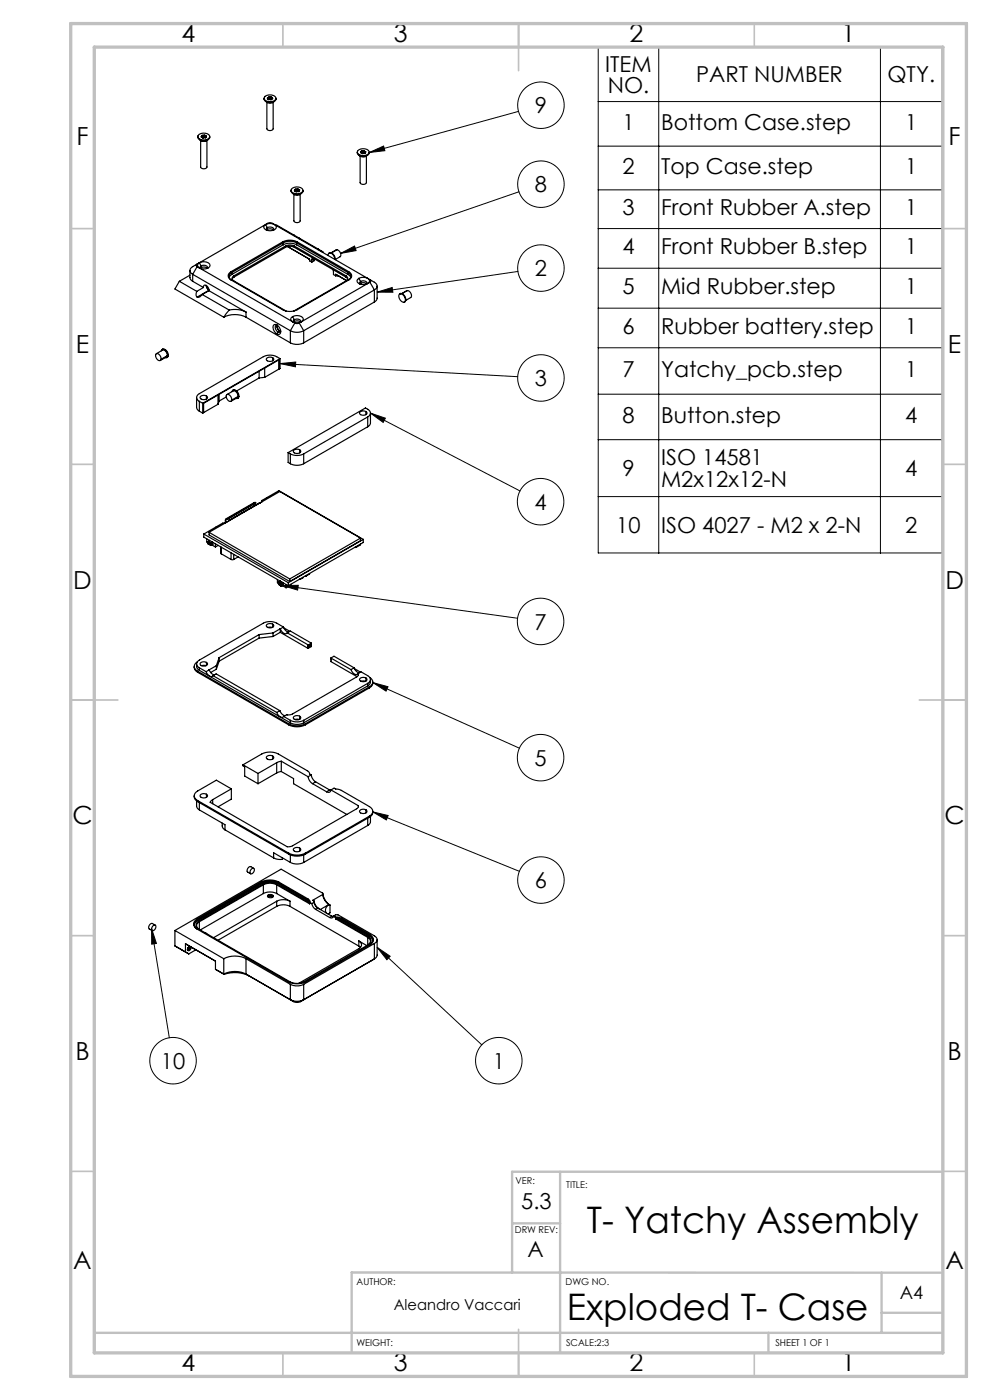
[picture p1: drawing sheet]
<svg xmlns="http://www.w3.org/2000/svg" width="210mm" height="297mm" viewBox="0 0 210 297" stroke-linecap="round" stroke-linejoin="round" font-family="sans-serif">
<g fill="none" stroke="#000" stroke-width=".25">
<path d="M42 29v.1a1.45 1.45 0 0 0 2.5 0v-.1M42.2 28.5a1.62 1.62 0 0 1 2.3 .4 1.43 1.43 0 0 1-2.4 .4l-.1-.3zM42.3 29.6l1 .4 .8-.4M42.6 29.8v5.6a.76 .76 0 0 0 1.3 0v-5.6M42.7 29l.3 .2M42.7 29v.1M42.8 29.1h.2M42.8 28.9v.2M43 28.7l-.3 .3M43 28.7v.4M43 29.2h.1M43.3 28.7l.4 .1"/>
<path d="M43.3 28.7h-.3M43.3 29.1h-.3M43.3 29.1h.2M43.3 28.7v.4M43.5 28.7v.4M43.5 29.1v.1M43.6 29.1v.1M43.7 28.8l.1 .1-.2 .1a.21 .21 0 0 1 0 .3 .21 .21 0 0 1-.3-.1h-.3M43.7 28.8v.2M56 20.9v.1a1.45 1.45 0 0 0 2.5 0v-.1M56.2 20.4a1.66 1.66 0 0 1 2.3 .3 1.37 1.37 0 0 1-2.3 .5l-.2-.5zM56.4 21.5l1 .4 .8-.4"/>
<path d="M56.6 21.7v5.6a.77 .77 0 0 0 1.3 0v-5.6M56.8 20.9l.1 .1a.24 .24 0 0 0 .2 .2 .24 .24 0 0 0 .2-.1h.3M56.8 20.8v.1M56.9 21v.1M57 20.6l-.2 .2M57 20.7l-.1 .4M57 21h.2M57.2 20.6h.3M57.2 20.6h-.2M57.2 21h.3M57.2 20.6v.4M57.5 20.6l.2 .1"/>
<path d="M57.5 20.6v.4M57.6 21.1h.1M57.6 20.9l-.1 .1M57.6 20.7v.3M57.7 20.7l.1 .1M57.8 20.8v.1l-.2 .2M57.8 20.8v.1M62 39.9a1.62 1.62 0 0 1 2.3 .4 1.43 1.43 0 0 1-2.4 .4l-.2-.2zM75.8 32.3v.1a1.45 1.45 0 0 0 2.5 0v-.1M76.1 31.8a1.62 1.62 0 0 1 2.2 .4 1.43 1.43 0 0 1-2.4 .4l-.1-.2zM76.2 33l.9 .3 .9-.3M76.4 33.1v5.6a.76 .76 0 0 0 1.3 0v-5.6"/>
<path d="M76.5 32.3l.3 .2M76.5 32.3v.1M76.7 32.2l.1 .2M76.8 32l-.3 .3M76.8 32v.4M76.8 32.5h.1M77.1 32h.2M77.1 32h-.3M77.1 32.4h-.3M77.1 32.4h.2M77.1 32v.4M77.3 32v.4"/>
<path d="M77.3 32l.2 .1M77.3 32.4l.1 .1M77.5 32.4v.1M77.5 32.4l-.7 .1M77.5 32.1l.1 .1-.1 .2M77.5 32.1v.2M38 59.7l3.7 2.1M38 59.7l-.9 1.6 10.4 6M40.3 57.4v1.7l.6 .6M40.3 58.4l-2.3 1.3M40.9 58.2l20.7 12M40.9 59.7l2.3 1.3"/>
<path d="M40.9 58.2v1.5M41.8 56a2.38 2.38 0 0 0-1.5 1.2v.4l.6 .6M41.8 56a.29 .29 0 0 0-.2 .3 .29 .29 0 0 0 .2 .3M41.8 56.6l20.7 11.9M41.8 56.6l-.9 1.6M42.1 55.9a1.69 1.69 0 0 1 2.5 .4 1.53 1.53 0 0 1-2.7 0zM42.3 55.7l.4 .7M42.3 55.7l-.5 .3M42.7 56.4l-.3 .3 .1 .2M42.7 56.4l.5-.1a.58 .58 0 0 1 .8 .6h-.1M42.7 56.8l.5-.2 .8 .3M42.7 56.4v.4"/>
<path d="M42.7 56.8l-.2 .1M49 57.6a.93 .93 0 0 0-.6 .9 .93 .93 0 0 0 .6 .9l11 6.3a3.4 3.4 0 0 0 3 0l11-6.3a.93 .93 0 0 0 .6-.9 .93 .93 0 0 0-.6-.9M49 57.6l.1 .2M49.1 58.2l-.5 .7M49.1 57.8a.86 .86 0 0 0-.5 .8 .86 .86 0 0 0 .5 .9M49.1 57.8v.4M49.6 58.5a.57 .57 0 0 0-.4 .6 .57 .57 0 0 0 .4 .5l11.1 6.4M49.6 58.8l-.4 .4M49.6 58.5v.3M56.3 47.6l-.4 .6a1.51 1.51 0 0 0 2.7 0l-.4-.6M56.3 47.6a2.08 2.08 0 0 1 1.9 0M56.3 47.6l.4 .7"/>
<path d="M56.7 48.3l-.2 .3 .1 .2M56.7 48.3l.6-.1a.58 .58 0 0 1 .7 .6M56.7 48.7l.6-.2 .7 .3M56.7 48.3v.4M56.7 48.7l-.2 .1M58.2 47.6l21.2 12.3a.86 .86 0 0 1 .6 .8 .86 .86 0 0 1-.6 .8M58.2 47.6l-.7-.3-.7 .1-14.5 8.3M58.6 47.8h.1l3.7 2.1M60 51.3a3.4 3.4 0 0 1 3 0M60 51.3l-11 6.3M60 51.3l.1 .2M60.1 51.9a3.1 3.1 0 0 1 2.8 0"/>
<path d="M60.1 51.5a3.1 3.1 0 0 1 2.8 0M60.1 51.9l-11 6.3M60.1 51.5l-11 6.3M60.1 51.5v.4M60.6 52.2a2.08 2.08 0 0 1 1.8 0M60.6 52.5a2.08 2.08 0 0 1 1.8 0M60.6 52.2l-11 6.3M60.6 52.2v.3M60.6 52.5l-11 6.3M61 52.3l4.7 2.7M61.3 52.3h-.1M61.7 40.4v.1a1.45 1.45 0 0 0 2.6 0v-.1"/>
<path d="M62.1 41.1l1 .3 .8-.3M62.3 41.2v5.6a.76 .76 0 0 0 1.4 0v-5.6M62.4 49.9l1.1 .6-.2 .1M62.4 49.9l-.1 .1M62.4 52.2v.3M62.4 52.2l11 6.3M62.4 52.5l11 6.3M62.5 40.4l.3 .2M62.5 40.4v.1M62.6 40.5h.1M62.6 40.3v.2M62.7 40.1l-.2 .3"/>
<path d="M62.7 40.1v.4M62.8 40.6h.1M62.9 51.9l10.9 6.3M62.9 51.5l10.9 6.3M62.9 51.5v.4M63 51.3l11 6.3M63 51.3l-.1 .2M63 40.1h.3M63 40.1h-.3M63 40.5h-.3M63 40.5h.3M63 40.1v.4"/>
<path d="M63.3 40.1v.4M63.3 40.1l.2 .2M63.3 40.5v.1M63.4 40.5v.1M63.4 50.6h.2l4.9 2.8-.1 .1M63.5 40.3h.1l-.2 .1a.21 .21 0 0 1-.1 .3 .21 .21 0 0 1-.2-.1h-.3M63.5 40.3v.1M65.5 54.9l.2 .4M65.7 55h.1M65.7 55v.3M65.7 55.3l.4 .3M66.1 55.1v.5"/>
<path d="M66.1 55.1l.5-.2v.4l-.5 .3M66.3 54.7l-.2 .4M67.5 52.8v.2M68.2 53.2v.2M70 53.6l-.4 .3v.3M70 53.6a1.42 1.42 0 0 1 1 1.4M70.1 53.6l-.3 .1M70.1 53.6h-.1M70.6 57.2l.1 1M70.7 58.2l.5 .3M70.7 58.2h.1M71.2 58.2l.2 .1"/>
<path d="M71.2 58.5l.7 .1M71.2 58.2l2.3 1.3M71.2 58.2v.3M71.5 53a1 1 0 0 1 .6 1.5l-1 .6v-.2a1.43 1.43 0 0 0-1-1.3M71.5 53l-1.2 .6M73.4 58.5a.57 .57 0 0 1 .4 .6 .57 .57 0 0 1-.4 .5l-11.1 6.4M73.4 58.8l.3 .4M73.4 58.5v.3M73.8 58.2l.6 .7M73.8 57.8a.86 .86 0 0 1 .6 .8 .86 .86 0 0 1-.6 .9M73.8 57.8v.4M74 57.6l-.2 .2"/>
<path d="M76.1 59.1a1.59 1.59 0 0 1 2.3 .5l-.4 .5M76.1 59.1l-.4 .5a1.59 1.59 0 0 0 2.3 .5M76.1 59.1l.4 .6M76.5 59.7l-.2 .3v.3M76.5 59.7l.6-.1a.58 .58 0 0 1 .7 .6v.1M76.5 59.7v.4M78.5 59.3a.29 .29 0 0 1 .2 .3 .29 .29 0 0 1-.2 .3M78.5 59.9l-.5 .2M78.5 59.9l.9 1.6M33.1 75.1a.87 .87 0 0 1 .9 .4 .87 .87 0 0 1-.1 1 1.05 1.05 0 0 1-.8-1.4zM33.2 75l1.4-.8a1.11 1.11 0 0 1 .9 1.3M34.2 74.4l.1-.2a1.07 1.07 0 0 1 1.3 1.4"/>
<path d="M34.4 74.1a1.09 1.09 0 0 1 1.3 1.4M35.5 75.5l-.2 .2-1.3 .8M35.5 75.5l-1.3 .7M35.6 75.6l-.1 .2-.5 .1M35.7 75.5l-.3 .4M35.7 75.5l-.1 .1M41.7 61.8a.92 .92 0 0 0 .1 1.2M42.9 62.5l-.5 .5h-.6M42.9 62.5l5.7 3.3M43.2 61l-1.5 .8M43.7 60.6a.38 .38 0 0 0-.4-.1 .38 .38 0 0 0-.1 .5M43.7 60.6a1.27 1.27 0 0 1 .6 1.1"/>
<path d="M43.7 60.6l.2 .5 .4 .5M43.7 60.6h.1M43.8 60.6l.1 .5 .4 .5M44.3 61.7l7.9 4.5M44.3 61.7l-1.4 .8M44.3 61.6l-2.5 1.4M47.5 67.3a5.2 5.2 0 0 1 4.7 0M48.6 65.8l-1.1 1.5M48.6 65.8a5.2 5.2 0 0 1 3.6 .4M52.2 66.2v1.1M52.2 67.3l9.4 5.4M55 78.8v1.4"/>
<path d="M56.1 78.1v1.9M56.5 76l.8-.2a.58 .58 0 0 1 .7 .6l-.7 .3a.58 .58 0 0 1-.8-.7zM57.8 75.9v.6M58.1 68.9a1.35 1.35 0 0 1 1.2 2 1.35 1.35 0 0 1-1.2-2zM58.7 69.1l.2 .7 .5 .5M58.8 69l.1 .8 .4 .4M58.9 69h-.3a.99 .99 0 0 0 .4 1.4M59 70.4l-.3 .4M59.2 78.3l-3.1 1.7M59.2 78.3h.1M59.2 78.3v-2l-16 9.3v1.9M59.3 70.2l.2 .1"/>
<path d="M59.3 70.2l-.3 .2M59.4 76.1a3.3 3.3 0 0 0-3.5-.4l-13.6 7.8a.86 .86 0 0 0-.6 .8 .86 .86 0 0 0 .6 .8M59.4 76.1l-16.4 9.5M59.4 76.1v2.1l-.2 .1M59.5 70.2l-.1 .3-.4-.1M61.6 70.2a3.1 3.1 0 0 0 2.8 0M61.6 72.7a3.1 3.1 0 0 0 2.8 0M61.6 70.2v2.5M61.9 67.3a1.69 1.69 0 0 1 2.4 .4 1.53 1.53 0 0 1-2.6 0zM62.1 67.2l.3 .6M62.4 67.8l-.2 .3 .1 .3M62.4 67.8l.6-.1a.58 .58 0 0 1 .7 .6v.1"/>
<path d="M62.4 68.2l.6-.1 .7 .2M62.4 67.8v.4M62.4 68.2l-.1 .1M62.5 68.5l.5 .1 .5-.1M62.5 68.5l-.9 1.7M63.5 68.5l.9 1.7M64.4 70.2v2.5M76.5 60.1l.6-.1 .7 .2M76.5 60.1l-.2 .1M76.5 60.1v.2M78 60.1l-14.5 8.4M79.4 61.5l-15 8.7"/>
<path d="M79.4 61.5v2.6M79.4 64.1l-15 8.6M80 60.7v2.8l-.6 .6M84.7 62.4a1.06 1.06 0 0 1 1.3 1.4l-.1 .2a1.06 1.06 0 0 1-1.3-1.3zM84.9 62.3h-.1M84.9 62.3a1.09 1.09 0 0 1 1 .6 1.09 1.09 0 0 1-.1 1.2M86.4 61.6a.99 .99 0 0 1 .7 1.5l-1 .6M86.4 61.6l-1.2 .7M86.4 61.6l-.1 .1M41.7 84.3v2.3l.6 .6M42.3 85.1v2.1M42.3 85.1l.7 .5"/>
<path d="M42.3 87.2l.7 .4M42.5 84.2l.7-.3a.58 .58 0 0 1 .8 .6l-.8 .3a.58 .58 0 0 1-.7-.6zM43 85.6v2M43.8 84v.7M46.2 85.8l-3.2 1.8M46.2 83.8v2M46.5 83.7v1.4M46.5 85.1l-.3 .7M48 84.2l-1.5 .9M48.1 83.7a.87 .87 0 0 1 .9 .5 .87 .87 0 0 1-.1 1 1.05 1.05 0 0 1-.8-1.5zM48.2 83.7l1.4-.8a1.11 1.11 0 0 1 .9 1.2M49.2 83.1l.1-.2a1.07 1.07 0 0 1 1.3 1.3"/>
<path d="M49.4 82.8a1.09 1.09 0 0 1 1.3 1.4M50.5 84.1l-.2 .3-1.3 .7M50.5 84.1l-1.4 .8M50.6 84.2l-.1 .2-.5 .1M50.7 84.2l-.3 .3M50.7 84.2h-.1M55 80.2l-4.8 2.7M56.1 80l-1.1 .2M61.1 96v2.1l.5 .3M61.1 96l.5 .3M61.6 96.3a3.1 3.1 0 0 0 2.8 0M61.6 98.4a3.1 3.1 0 0 0 2.8 0"/>
<path d="M61.6 96.3v2.1M62.3 95.6l.7-.3a.58 .58 0 0 1 .7 .6l-.7 .3a.58 .58 0 0 1-.7-.6zM63.6 95.4v.7M64.4 96.3v2.1M76.3 87.5l.8-.3a.58 .58 0 0 1 .7 .6l-.7 .3a.58 .58 0 0 1-.8-.6zM77.6 87.3v.7M78 88.5a.86 .86 0 0 0 .6-.9 .86 .86 0 0 0-.6-.8l-.5-.3-16.4 9.5M78 88.5v2M78 88.5l-13.6 7.8M78 90.5l-13.6 7.9M78.6 87.6l-.1 2.3-.5 .6M43.2 113.3l17.9 10.3"/>
<path d="M43.2 113.3v.6l17.9 10.4M43.9 114.3v.7l.2 .1M44.1 115.3h.1M44.1 115h.1M44.1 114.9v.4M44.1 115.3l.5 .3M44.1 115l.5 .3M44.1 114.9h.1M44.1 114.9v.1M44.2 114.9h-.1M44.2 114.9l.5 .3M44.2 114.9l-.1 .1"/>
<path d="M44.3 112.9v.6l17.2 9.9M44.3 112.9l17.2 9.9M44.3 112.9l15-8.6 17.2 9.9M44.4 114.6v.1M44.5 114.7l-.3 .2M44.6 115.3h.1M44.6 115.6h.1M44.6 115.3v.3M44.7 115.7h.1M44.7 115.2l.1 .1M44.7 115.6h.1M44.7 115.3v.3"/>
<path d="M44.7 115.6v.1M44.7 115.2h.1M44.8 115.6l-.1 .1M44.8 115.6h.1M44.8 115.3l-.1 .3M44.8 115.6h-.1M44.9 115.6l.8 .4M45.1 115l-.4 .2M45.1 115v.1M45.1 115.1v.4M45.1 115.5h.1M45.1 115.5l-.3 .1"/>
<path d="M45.1 115.1l-.3 .2M45.7 115.4v.6M46.3 115.7l-.6 .3M46.8 116l.1 1.5M46.9 117.5l2.1 1.2M46.9 116.1v1.4M47.7 111h-.5l-4 2.3M48.3 110.2l-.4 .2v.4M48.3 110h-.2a.6 .6 0 0 0-.2 .9M48.3 110v.2M48.8 110.3l6.8-3.9v-.2l3.6-2.1 17.9 10.3M48.8 110.3h.1"/>
<path d="M48.8 110.3v.1M49 118.7h.6M49 117.3v1.4M49.6 117.6v1.1M50.5 118.1l-.9 .6M53.9 107v.4M54.2 106.6h-.3l-5.9 3.4M54.2 106.6l-5.9 3.4M54.2 106.6v.1l-5.9 3.5M55.2 106.6h.1M55.2 106.6v.1M55.5 106.3v.2"/>
<path d="M75.3 116.1l.2 .1M75.5 116v.2M76.5 115.4v.2l-1 .6M76.5 114.2v.5l-15 8.7M76.5 114.2l-15 8.6M77.1 114.4l-16 9.2M77.1 114.4v.7l-16 9.2M46.5 139.5l-.6 1.7M46.5 139.5v.8M55 134.6l-8.5 4.9M55 134.6v.8M55 135.4l-8.5 4.9"/>
<path d="M56.5 132.6l.8-.3a.58 .58 0 0 1 .7 .6l-.7 .3a.58 .58 0 0 1-.8-.6zM56.8 133.1h.9M57.8 132.4v.7M57.9 134.3l-2.9 .3M57.9 134.3v.7M57.9 135l-2.9 .4M58.8 122.9v.7l.3 .2M59.1 123.9v.1M59.1 123.6l.5 .3M59.1 124l.5 .3M59.1 123.6v.4M59.1 124h.1"/>
<path d="M59.1 123.6h.1M59.1 123.6v.3M59.1 123.6l.6 .3M59.2 123.6h-.1M59.2 123.5h-.1M59.2 123.5h.1M59.2 123.5l.5 .3M59.5 123.3h.1M59.4 134.1v-.7a1.25 1.25 0 0 0 1.4 1l.1-.2M59.4 134.1l6 3.5M59.4 134.1l-1.5 .9M59.5 123.3l-.3 .2"/>
<path d="M59.6 123.9h.1M59.6 124.3h.1M59.6 123.9v.4M59.7 123.9h-.1M59.7 123.9h.1M59.7 124.3h.1M59.7 123.8l.1 .1M59.7 123.8v.1M59.7 123.9v.4M59.8 124.3h-.1M59.8 124.3h.1M59.8 123.9h-.1"/>
<path d="M59.8 123.9v.4M59.9 124.2l.8 .5M60.1 133a5 5 0 0 0-2.4-1.1h-.8l-1 .3-13.6 7.8a.86 .86 0 0 0-.6 .9 .86 .86 0 0 0 .6 .8M60.1 133l.5 .8 .6 .3M60.1 133l-2.2 1.3M60.1 123.7l-.4 .1M60.1 123.7v.4M60.1 124.1l-.3 .2M60.1 124.1v.1M60.1 123.7l-.3 .2M60.2 133.2l1.3 .7M60.7 124v.7"/>
<path d="M60.9 134.2l4.5 2.6M60.9 134.2l.7-.3 4.4 2.5M61.1 123.6v.7M61.5 122.8v.6M61.7 124v.1l-1 .6M63.6 122.9h.1M63.7 122.8v.1M64.2 122.5l-.5 .4M64.8 122.2h.1M64.9 122.1v.1M65.3 137.4l.1 .2M65.3 137.1v.3"/>
<path d="M65.4 136.8l-.1 .3M65.7 121.7l-.8 .5M66 137v.2l-.6 .4M66 136.7l-.7 .4M66 137l-.7 .4M66 136.7v.3M66 136.4v.3M66 136.4l-.6 .4M70.2 139.6v.8l5.5 3.2M70.2 139.6l4.2 2.5M70.2 139.6l.6-.4 4.3 2.5M41.2 141.4v.2a1.25 1.25 0 0 0 .7 1"/>
<path d="M41.7 140.9a1.15 1.15 0 0 0 .6 1.3M41.8 140.4a1.06 1.06 0 0 0-.6 1 1.06 1.06 0 0 0 .7 1M41.9 142.4v.2M41.9 142.4l19.3 11.2M41.9 142.6l19.3 11.2M42.3 142.2l19.3 11.1M42.3 141.7l1.4 .8M42.3 141.7v.5M42.5 140.7l.7-.3a.58 .58 0 0 1 .8 .6l-.8 .3a.58 .58 0 0 1-.7-.6zM42.8 141.2h.9M43.7 142.5a.99 .99 0 0 0 1.5 .8M43.8 140.5v.7"/>
<path d="M44.4 142.1h.1M44.4 142.1l.5 .8 .6 .3M45.2 143.3l13.5 7.8M45.2 143.3l.6-.3 13.6 7.8M45.9 141.2l-2.2 1.3M45.9 141.2v.8M45.9 142l-1.2 .7M46.5 140.3l-.6 1.7M58.7 151.1a.99 .99 0 0 0 1.5 .9M59.4 150.8l.5 .7 .6 .3M59.4 150.8l-.7 .3M60.2 152l1.4 .8"/>
<path d="M61.2 153.6a3.9 3.9 0 0 0 3.6 0M61.2 153.8a3.9 3.9 0 0 0 3.6 0M61.2 153.6v.2M61.6 153.3a3.1 3.1 0 0 0 2.8 0M61.6 152.8a3.1 3.1 0 0 0 2.8 0M61.6 152.8v.5M62.3 152.1l.7-.3a.58 .58 0 0 1 .7 .6l-.7 .3a.58 .58 0 0 1-.7-.6zM62.5 152.6h1M63.6 151.9v.7M64.4 152.8v.5M64.8 153.6v.2M74.4 142.1a.99 .99 0 0 0 1.5 .8"/>
<path d="M75.1 141.7l.5 .8 .6 .2M75.1 141.7l-.7 .4M75.2 141.8l1.3 .8M75.9 142.9l.7-.4 1.4 .8a.86 .86 0 0 1 .6 .9 .86 .86 0 0 1-.6 .8M75.9 142.9l.1 .1M76 143v.3l-.4 .3-13.5 7.9-.7 .2-.6-.1-.6 .4M76 143v.2M76.3 144l.8-.3a.58 .58 0 0 1 .7 .6l-.7 .3a.58 .58 0 0 1-.8-.6zM76.6 144.5h.9M77.6 143.8v.7M78 145.5l-13.6 7.8M78 145l-13.6 7.8"/>
<path d="M78 145v.5M78.4 145.7v.2M78.4 145.7l-13.6 7.9M78.4 145.9l-13.6 7.9M78.4 143.7a1.06 1.06 0 0 1 .7 1 1.06 1.06 0 0 1-.7 1M78.6 144.2a1.15 1.15 0 0 1-.6 1.3M79.1 144.7v.2a1.25 1.25 0 0 1-.7 1M41.2 168.8v.2a1.25 1.25 0 0 0 .7 1.1M41.7 169.9v1.3l.6 .6M41.9 169.8v.3M41.9 169.8l19.3 11.2M41.9 170.1l19.3 11.1"/>
<path d="M42.3 171.8l5.4 3.2v1M42.3 170.3v1.5M42.5 168.6l.7-.2a.58 .58 0 0 1 .8 .6l-.8 .3a.58 .58 0 0 1-.7-.7zM43.8 168.5v.6M45.1 169.6l-.5 .6 16.5 9.4 1-.2 13.5-7.8 .4-.3v-.4M45.1 169.6v.9M47.1 174.6l.1 .9 .5 .5M47.7 176l10.3 6M49.1 167.4l-3.2-1.9-4 2.3a1.08 1.08 0 0 0-.7 1 1.08 1.08 0 0 0 .7 1M49.1 167.4l-4 2.2M49.1 167.4v2.1l-2.9 1.7M51.5 162.2l4-2.2a3.9 3.9 0 0 1 3.5 0l6.2 3.5 .4 .3 .1 .4 .3 .2"/>
<path d="M51.5 162.2l3.2 1.9M51.5 162.2v.3l.4 .2v1.9l2.8 1.7M54.7 164.1v2.2M56.5 160.5l.8-.3a.58 .58 0 0 1 .7 .7l-.7 .3a.58 .58 0 0 1-.8-.7zM57.8 160.4v.6M58.7 161.8l-4 2.3M58.7 161.8v2.2M58.7 164l-4 2.3M59.7 161.5l-1 .3M59.7 163.7l-1 .3M59.7 161.5l5.7 3.3M59.7 163.7l2.6 1.5v1.1l11.3 6.5"/>
<path d="M59.7 161.5v2.2M63.6 179.9v.7M65.4 164.8a2.11 2.11 0 0 0 .9 1.4M66 164.4a2.11 2.11 0 0 0 .9 1.5M66 164.4l-.6 .4M66.3 166.2l3 1.8M66.9 165.9l-.6 .3M66.9 165.9l3 1.7M69.9 167.6l.3 .1M69.9 167.6l-.6 .4M70.2 167.6l.7-.4 1.4 .4 6.1 3.5a1.08 1.08 0 0 1 .7 1 1.08 1.08 0 0 1-.7 1M70.2 167.6a.56 .56 0 0 1-.3 .5 .56 .56 0 0 1-.6-.1"/>
<path d="M70.2 167.6l5.8 3.3M76 170.9v.2M76.3 172l.8-.3a.58 .58 0 0 1 .7 .6l-.7 .3a.58 .58 0 0 1-.8-.6zM77.6 171.8v.7M78 175.1l-13.6 7.9M78 173.6v1.5M78.4 173.1v.3M78.4 173.1l-13.6 7.9M78.4 173.4l-13.6 7.8M78.6 173.2l-.1 1.3-.5 .6M79.1 172.1v.2a1.25 1.25 0 0 1-.7 1.1M32.5 196.4l.4-.2a.69 .69 0 0 1 0 .8 .69 .69 0 0 1-.7 .4v-.6z"/>
<path d="M32.9 196.3l-.6-.4a.77 .77 0 0 0-.6 1.2l.6 .3M37.1 197.4l10.4 6M37.1 197.4v3.3l2.9 1.7 1.5-.9M41.8 195a1.13 1.13 0 0 0-.7 1 1.13 1.13 0 0 0 .7 1.1l19.3 11.2a4.1 4.1 0 0 0 3.8 0l13.5-7.9a1.13 1.13 0 0 0 .8-1.1 1.13 1.13 0 0 0-.8-1M41.8 195l.1 .1M41.9 195.2l-.5 .5-.2 .5M41.9 195.1a1.08 1.08 0 0 0-.7 1 1.08 1.08 0 0 0 .7 1.1M41.9 195.1v.1M42 195.7l.3-.2v1.7l-.6-.6v-.5zM42.2 195.4a.92 .92 0 0 0-.6 .9 .92 .92 0 0 0 .6 .8l19.3 11.2a3.3 3.3 0 0 0 3 0l13.6-7.9a.92 .92 0 0 0 .6-.8 .92 .92 0 0 0-.6-.9M42.2 195.4l.1 .1M43.5 197.9l.4 .2"/>
<path d="M53.3 184.4l.4-.2a.68 .68 0 0 1 .2 .8 .68 .68 0 0 1-.8 .4v-.6zM53.8 184.2l-.6-.3a.77 .77 0 0 0-.7 1.1l.7 .4M55.4 187.1a4.1 4.1 0 0 1 3.7 0M55.4 187.1l-13.6 7.9M55.4 187.1l.1 .2M55.5 187.4a3.9 3.9 0 0 1 3.5 0M55.5 187.3a3.9 3.9 0 0 1 3.5 0M55.5 187.4l-13.6 7.8M55.5 187.3l-13.6 7.8M55.5 187.3v.1M55.8 187.5a3.3 3.3 0 0 1 3 0M55.8 187.5l-13.6 7.9"/>
<path d="M55.8 187.5l.1 .2M55.9 189.6a3.1 3.1 0 0 1 2.8 0M55.9 187.7a3.1 3.1 0 0 1 2.8 0M55.9 189.6l-13.4 7.7M55.9 187.7l-13.6 7.8M55.9 187.7v1.9M56.9 190.2h.8M56.9 189.9a.87 .87 0 0 1 1 .1M56.9 189.9h-.1a.35 .35 0 0 0 .1 .5 .35 .35 0 0 0 .4 0l.5-.1 .1-.3M56.9 189.9h.8M56.9 190.2h.7M57.7 189.9l.1 .3-.1 .2"/>
<path d="M57.7 190l.1 .2M57.7 190.2l.1 .1M57.7 190l-.6-.1-.4 .2M57.7 189.9v.1M57.7 190.2h.1M57.9 190l.1 .1M58 182v-1.1l3.6 2.1M58.7 192.3a3.1 3.1 0 0 1 2.8 0M58.7 191.2a3.1 3.1 0 0 1 2.8 0M58.7 187.7v1.9M58.7 191.2v1.1M58.7 189.6l2.8 1.6"/>
<path d="M58.7 192.3l-12.5 7.2M58.7 187.7l7 4M58.7 191.2l-13.4 7.7M58.8 187.5l6.9 4M58.8 187.5l-.1 .2M59 187.4l6.2 3.5M59 187.3l6.2 3.5M59 187.3v.1M59.1 187.1l6.2 3.6M59.1 187.1l-.1 .2M59.9 182v.3h-.5l-1.4-.3M61.2 181a3.9 3.9 0 0 0 3.6 0"/>
<path d="M61.2 181.2a3.9 3.9 0 0 0 3.6 0M61.2 181v.2M61.5 192.3l14.6 8.4M61.5 191.2v1.1M61.6 183a3.1 3.1 0 0 0 2.8 0M61.6 181.4v1.6M62.3 180.1l.7-.3a.58 .58 0 0 1 .7 .6l-.7 .3a.58 .58 0 0 1-.7-.6zM64.4 181.4v1.6M64.8 181v.2M65.2 190.9l.5 .6M65.2 190.8l.4 .4 .1 .3M65.2 190.8v.1"/>
<path d="M65.3 190.7l.4 .3 .1 .5M65.3 190.7l-.1 .1M65.7 191.5v.2M65.8 191.5h-.1M65.8 191.5l.3 .2M66.1 191.7l.3 .7 .5 .5M66.6 191.1v.3M66.6 191.1a2.39 2.39 0 0 0 1.1 1.7M66.6 191.4l.3 .7 .5 .5M66.6 191.4l-.5 .3M66.9 192.9l3 1.7M67.4 192.6l-.5 .3"/>
<path d="M67.4 192.6l3 1.8M68.5 189.5v.3M68.5 189.5a3.5 3.5 0 0 0 1.5 2.5M68.5 189.5l-8.9-5.1-22.5 13M68.5 189.8a2.95 2.95 0 0 0 1.3 2.1M68.5 189.8l-2.2 1.2 .3 .1M69.8 191.9h.1M69.8 191.9l-1.9 1M69.8 191.9a1.33 1.33 0 0 0-.6 1.8M69.8 191.9l.2 .1M70 192v1.6l-.4 .3M70.4 194.4l.3 .1"/>
<path d="M70.4 194.4l-.5 .2M70.7 194.3l.5-.2h.5l7.7 4.4a.86 .86 0 0 1 .6 .8 .86 .86 0 0 1-.6 .9M70.7 194.3a.48 .48 0 0 1-.8 .3M70.7 194.3l.4 .2M71.1 194.5l1.4 .3M71.1 194.5l.1 .2M71.2 194.7l1.2 .3M71.2 194.7v.2M71.2 194.9l6.8 4M71.4 194.8l1 .3M71.4 194.8l-.2 .1M71.4 194.8l6.7 3.9"/>
<path d="M72.4 195.1l6 3.4M72.4 195l6 3.4M72.4 195v.1M72.5 194.8l5.9 3.5M72.5 194.8l-.1 .2M76.1 199.6a.86 .86 0 0 1 .6 .8 .86 .86 0 0 1-.6 .9l-12.7 7.3M76.1 199.6l1.7 1M76.1 199.6v1.1M78 198.9a.86 .86 0 0 1 .6 .8 .86 .86 0 0 1-.6 .8zM78.1 198.7l-.1 .2M78.4 198.5l.5 .5 .2 .5M78.4 198.4a1.08 1.08 0 0 1 .7 1.1 1.08 1.08 0 0 1-.7 1"/>
<path d="M78.4 198.4v.1M78.4 198.3v.1M80 199.3v3.3l-.2 .5-.4 .3M39.3 202v-1.8l6.4 3.7v1.7l1.9 1.1a6.9 6.9 0 0 1 5.3 .4M39.8 201.4h.1M39.8 201.4l.1 .3 .3-.1M39.9 201.5h.1M39.9 201.5h-.1M40 201.6h-.2M40 201.6h.2M40.1 200.8l-.3 .5M40.2 200.7l-.3 .3-.1 .4"/>
<path d="M40.3 200.9l-.4 .6M40.5 200.9l-.5 .7M40.5 200.9l-.1 .5-.2 .2M41.5 201.4v.1M41.6 201.5h-.1M47.5 203.4a5.2 5.2 0 0 1 4.7 0M47.5 203.4v3.3a5.2 5.2 0 0 1 4.7 0M52.2 206.7l10.1 5.8a1.56 1.56 0 0 0 1.4 0M52.2 203.4v3.3M52.2 203.4l9.4 5.4M61.6 208.8a3.1 3.1 0 0 0 2.8 0M61.6 208.8v3.3a3.1 3.1 0 0 0 2.8 0"/>
<path d="M64.4 208.8v3.3M64.4 212.1l-.7 .4M76.1 200.7l.4 .3M79.4 200.2v3.2M79.4 200.2l-15 8.6M79.4 203.4l-15.7 9.1M79.4 203.4l-.7 .4"/>
</g>
<g fill="none" stroke="#000" stroke-width=".21">
<path d="M126.9 10h73v107.3h-73zM139.7 10v107.3M186.8 10v107.3M78.3 32.4l3.1-1.4 .2 1zM110 23.6l-31.7 8.8M126.9 21.5h73M126.9 31h73M72.3 53.8l2.9-1.6 .3 1zM109.9 57.6l-29.9 4.4M110.1 40.7l-37.8 13.1M126.9 40.3h73M126.9 48.5h73"/>
<path d="M126.9 56.9h73M59.4 77.1l3.3-.3v1zM59.4 77.1l50.4 2.8M80 62l3.2-1 .1 1zM126.9 65.4h73M126.9 73.8h73M78.6 87.6l3.1 1.1-.4 .9zM78.6 87.6l31.7 16.6M126.9 83.6h73M126.9 93.3h73M126.9 105.4h73M59.9 124.2h3.4l-.2 1z"/>
<path d="M59.9 124.2l49.9 7M79.1 144.8l3.2 .9-.4 .9zM79.1 144.8l31.1 13.9M79.1 172.2l3.2 .8-.3 .9zM79.1 172.2l31.1 12.6M32.2 197l1 3.1-1 .2zM32.2 197l3.7 23.2M80 201l2.8 1.9-.7 .7zM80 201l22.2 20.7"/>
<circle cx="114.7" cy="22.3" r="4.9"/>
<circle cx="114.7" cy="39.1" r="4.9"/>
<circle cx="114.7" cy="56.9" r="4.9"/>
<circle cx="114.7" cy="80.2" r="4.9"/>
<circle cx="114.7" cy="106.4" r="4.9"/>
<circle cx="114.7" cy="131.8" r="4.9"/>
<circle cx="114.7" cy="160.7" r="4.9"/>
<circle cx="114.7" cy="186.7" r="4.9"/>
<circle cx="36.7" cy="225" r="4.9"/>
<circle cx="105.8" cy="225" r="4.9"/>
</g>
<g fill="none" stroke="#c0c0c0" stroke-width=".35">
<path d="M60 5v5M110 5v10M160 5v5M15 48.5h5M200 48.5h5M15 98.5h5M200 98.5h5M15 148.5h10M195 148.5h10M15 198.5h5M200 198.5h5M15 248.5h5"/>
<path d="M200 248.5h5M60 287v5M110 282v10M160 287v5"/>
</g>
<path d="M20 231.8v55.2M108.6 259.5h10.2M118.8 248.6v38.4M200 248.6h-91.4v21.4M187 270v12.8M187 278.5h13M200 270h-125.4v17M20 282.8h180M163 282.8v4.2" fill="none" stroke="#c0c0c0" stroke-width=".5"/>
<path d="M15 5h190v287h-190zM20 10h180v277h-180z" fill="none" stroke="#c0c0c0" stroke-width=".7"/>
<path d="M78.3 32.4l3.1-1.4 .2 1zM72.3 53.8l2.9-1.6 .3 1zM80 62l3.2-1 .1 1zM59.4 77.1l3.3-.3v1zM78.6 87.6l3.1 1.1-.4 .9zM59.9 124.2h3.4l-.2 1zM79.1 144.8l3.2 .9-.4 .9zM32.2 197l1 3.1-1 .2zM79.1 172.2l3.2 .8-.3 .9zM80 201l2.8 1.9-.7 .7z" fill="#000"/>
<g font-size="7.8">
<text x="124.5" y="261.6">T- Yatchy Assembly</text>
<text x="120.2" y="280">Exploded T- Case</text>
</g>
<g font-size="5.3">
<text x="38.5" y="8.9">4</text>
<text x="83.5" y="8.9">3</text>
<text x="133.5" y="8.9">2</text>
<text x="178.5" y="8.9">1</text>
<text x="16.2" y="30.7">F</text>
<text x="201.2" y="30.7">F</text>
<text x="16.1" y="74.9">E</text>
<text x="201.1" y="74.9">E</text>
<text x="15.5" y="124.9">D</text>
<text x="200.5" y="124.9">D</text>
<text x="15.4" y="174.9">C</text>
<text x="200.4" y="174.9">C</text>
<text x="16" y="224.9">B</text>
<text x="201" y="224.9">B</text>
<text x="15.5" y="269.2">A</text>
<text x="200.5" y="269.2">A</text>
<text x="38.5" y="290.9">4</text>
<text x="83.5" y="290.9">3</text>
<text x="133.5" y="290.9">2</text>
<text x="178.5" y="290.9">1</text>
</g>
<g font-size="4.7">
<text x="128.4" y="15.2">ITEM</text>
<text x="147.7" y="17.5">PART NUMBER</text>
<text x="188.3" y="17.5">QTY.</text>
<text x="128.9" y="19.7">NO.</text>
<text x="113.4" y="24">9</text>
<text x="132" y="27.5">1</text>
<text x="140.2" y="27.5">Bottom Case.step</text>
<text x="192" y="27.5">1</text>
<text x="113.4" y="40.8">8</text>
<text x="132" y="36.9">2</text>
<text x="140.2" y="36.9">Top Case.step</text>
<text x="192" y="36.9">1</text>
<text x="132" y="45.6">3</text>
<text x="140.2" y="45.6">Front Rubber A.step</text>
<text x="192" y="45.6">1</text>
<text x="132" y="53.9">4</text>
<text x="140.2" y="53.9">Front Rubber B.step</text>
<text x="192" y="53.9">1</text>
<text x="113.4" y="58.6">2</text>
<text x="132" y="62.4">5</text>
<text x="140.2" y="62.4">Mid Rubber.step</text>
<text x="192" y="62.4">1</text>
<text x="132" y="70.8">6</text>
<text x="140.2" y="70.8">Rubber battery.step</text>
<text x="192" y="70.8">1</text>
<text x="113.4" y="81.9">3</text>
<text x="132" y="80">7</text>
<text x="140.2" y="80">Yatchy_pcb.step</text>
<text x="192" y="80">1</text>
<text x="132" y="89.7">8</text>
<text x="140.2" y="89.7">Button.step</text>
<text x="192" y="89.7">4</text>
<text x="132" y="101">9</text>
<text x="140.2" y="98.7">ISO 14581</text>
<text x="192" y="101">4</text>
<text x="140.2" y="103.3">M2x12x12-N</text>
<text x="113.4" y="108.1">4</text>
<text x="130.7" y="113">10</text>
<text x="140.2" y="113">ISO 4027 - M2 x 2-N</text>
<text x="192" y="113">2</text>
<text x="113.4" y="133.6">7</text>
<text x="113.4" y="162.4">5</text>
<text x="113.4" y="188.4">6</text>
<text x="34.1" y="226.7">10</text>
<text x="104.5" y="226.7">1</text>
<text x="110.6" y="256.5">5.3</text>
<text x="111.9" y="266.8">A</text>
</g>
<text font-size="3.9" x="190.9" y="275.5">A4</text>
<text font-size="3.2" x="83.5" y="277.9">Aleandro Vaccari</text>
<g font-size="2">
<text x="109.4" y="251.2">VER:</text>
<text x="120.1" y="251.9">TITLE:</text>
<text x="109.2" y="261.6">DRW REV:</text>
<text x="75.6" y="272.5">AUTHOR:</text>
<text x="120" y="272.5">DWG NO.</text>
<text x="75.6" y="285.5">WEIGHT:</text>
<text x="120.1" y="285.6">SCALE:2:3</text>
<text x="164.5" y="285.6">SHEET 1 OF 1</text>
</g>
</svg>
